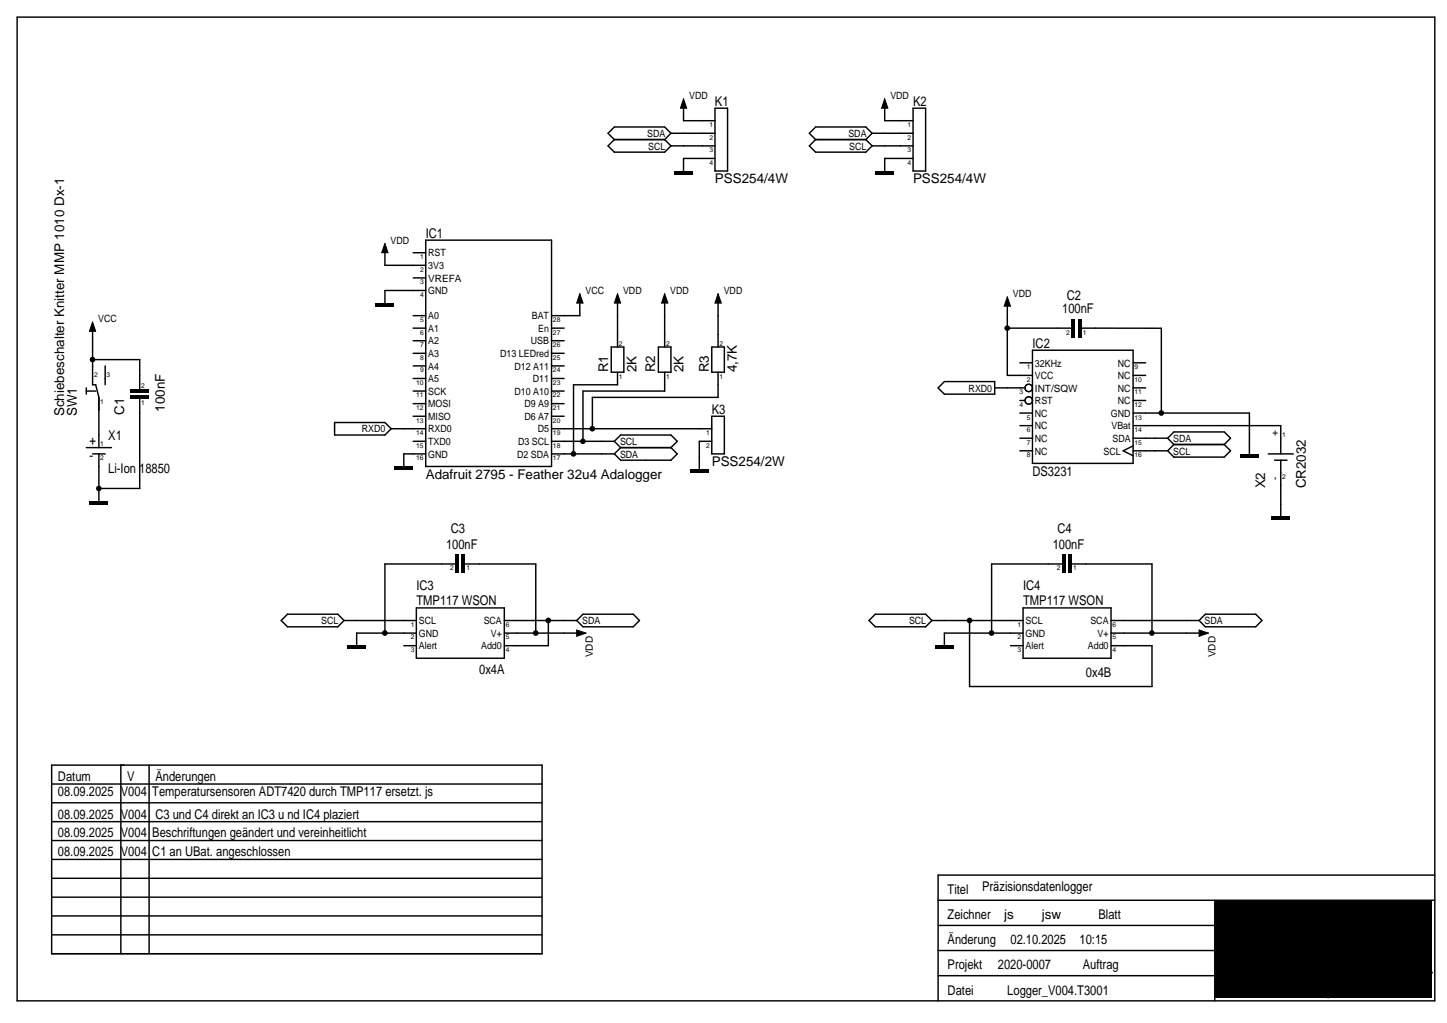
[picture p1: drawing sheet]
<svg xmlns="http://www.w3.org/2000/svg" width="297mm" height="210mm" viewBox="0 0 297 210" stroke-linecap="round" stroke-linejoin="round" font-family="sans-serif">
<g fill="#000">
<path d="M138.4 35.1h3.9v.6h-3.9zM140.3 20.3l.7 1.9h-1.3zM179.7 35.1h3.9v.6h-3.9zM181.6 20.3l.7 1.9h-1.3zM79 49.9l.7 2h-1.3zM19 66.1l.6 1.9h-1.2zM77.1 62.2h3.8v.6h-3.8zM119 60.2l.7 2h-1.3zM126.8 60.2l.6 2h-1.3zM136.4 60.2l.7 2h-1.3zM147.4 60.2l.7 2h-1.3zM206.8 60.9l.6 1.9h-1.3z"/>
<path d="M220 65.4h.7v3.9h-.7zM221.3 65.4h.7v3.9h-.7zM26.8 79.9h3.8v.7h-3.8zM26.8 81.2h3.8v.7h-3.8zM80.9 95.7h3.9v.7h-3.9zM141.6 96.4h3.9v.6h-3.9zM254.5 93.1h3.9v.7h-3.9zM18.4 102.8h3.8v.7h-3.8zM93.5 113.8h.7v3.8h-.7zM94.8 113.8h.7v3.8h-.7zM218.1 113.8h.6v3.8h-.6zM219.4 113.8h.6v3.8h-.6z"/>
<path d="M261 106h3.9v.7h-3.9zM71.3 132.5h3.8v.6h-3.8zM118.4 129.3l1.9 .6-1.9 .7zM191.9 132.5h3.9v.6h-3.9zM246.1 129.3l2 .6-2 .7zM249.4 184.7h44.5v20h-44.5z"/>
<circle cx="19" cy="73.8" r=".58"/>
<circle cx="206.8" cy="67.3" r=".58"/>
<circle cx="117.7" cy="93.1" r=".58"/>
<circle cx="119.7" cy="90.6" r=".57"/>
<circle cx="121.6" cy="88" r=".58"/>
<circle cx="238.4" cy="84.7" r=".58"/>
<circle cx="20.3" cy="100.2" r=".57"/>
<circle cx="79" cy="129.9" r=".58"/>
<circle cx="110" cy="129.9" r=".58"/>
<circle cx="112.6" cy="127.3" r=".58"/>
<circle cx="199" cy="127.3" r=".58"/>
<circle cx="203.5" cy="129.9" r=".58"/>
<circle cx="236.5" cy="129.9" r=".58"/>
</g>
<g fill="none" stroke="#000" stroke-width=".3">
<path d="M3.5 3.5h291v201.9h-291zM126.1 28.6h10.3M126.1 28.6l-1.3 1.3 1.3 1.3h10.3l1.3-1.3M136.4 28.6l1.3 1.3M137.7 29.9h9.1M137.7 27.3h9.1M137.7 27.3l-1.3-1.2h-10.3l-1.3 1.2 1.3 1.3M137.7 27.3l-1.3 1.3M140.3 22.2v2.6h6.5M146.8 32.5h-6.5v2.6M146.8 22.2h2.6v12.9h-2.6zM167.4 28.6l-1.3 1.3 1.3 1.3h10.3l1.3-1.3"/>
<path d="M167.4 28.6h10.3M177.7 28.6l1.3 1.3M179 29.9h8.4M179 27.3h8.4M179 27.3l-1.3-1.2h-10.3l-1.3 1.2 1.3 1.3M179 27.3l-1.3 1.3M181.6 22.2v2.6h5.8M187.4 32.5h-5.8v2.6M187.4 22.2h2.6v12.9h-2.6zM79 51.9v2.5h8.4M84.8 57h2.6M84.8 51.9h2.6"/>
<path d="M87.4 59.6h-8.4v2.6M87.4 49.3h25.8v46.4h-25.8zM17.7 79.6v1.3M19 73.8h9.7v6.1M19 68v11h.6l.7 2.5v10.3M21.6 75.1v3.9M84.8 67.3h2.6M84.8 77.7h2.6M84.8 75.1h2.6M84.8 72.5h2.6M84.8 69.9h2.6M84.8 64.8h2.6"/>
<path d="M113.2 67.3h2.6M113.2 77.7h2.6M113.2 75.1h2.6M113.2 72.5h2.6M113.2 69.9h2.6M119 62.2v2.6h-5.8M125.5 71.2h2.6v5.2h-2.6zM126.8 62.2v9M126.8 76.4v2.6h-9.1v14.1M135.1 71.2h2.6v5.2h-2.6zM136.4 62.2v9M136.4 76.4v3.8h-16.7v10.4"/>
<path d="M146.1 71.2h2.6v5.2h-2.6zM147.4 62.2v9M147.4 76.4v5.1h-25.8v6.5M193.9 78.3h10.3v2.6h-10.3l-1.3-1.3zM204.2 79.6h6.2M206.8 62.8v14.2h5.1M206.8 67.3h13.2M209.4 74.4h2.5M211.9 71.9h20.7v23.2h-20.7zM222 67.3l16.4 .1v17.4M232.6 79.6h2.6M232.6 77h2.6"/>
<path d="M232.6 74.4h2.6M17.7 91.8h5.2M17.7 80.2h1.9M19 93.1h2.6M20.3 93.1v9.7M28.7 81.9v18.3h-8.4M68.7 86.7h10.3l1.3 1.3-1.3 1.3h-10.3zM80.3 88h7.1M84.8 90.6h2.6M84.8 80.2h2.6M84.8 85.4h2.6M84.8 82.8h2.6"/>
<path d="M87.4 93.1h-4.5v2.6M113.2 88h32.9M113.2 93.1h12.9M113.2 90.6h12.9M113.2 80.2h2.6M113.2 85.4h2.6M113.2 82.8h2.6M126.1 90.6l1.3-1.3h10.3l1.3 1.3-1.3 1.2M126.1 90.6l1.3 1.2M127.4 91.8l-1.3 1.3M127.4 91.8h10.3M137.7 91.8l1.3 1.3-1.3 1.3h-10.3l-1.3-1.3"/>
<path d="M146.1 85.4h2.6v7.7h-2.6zM146.1 90.6h-2.5v5.8M209.4 89.9h2.5M209.4 92.5h2.5M209.4 87.3h2.5M209.4 84.8h2.5M209.4 82.2h1M232.6 84.8h23.9v8.3M232.6 87.3h30.3v5.8M232.6 89.9h7.1M232.6 92.5h7.1M232.6 91.5l-2 1 2 1"/>
<path d="M232.6 82.2h2.6M239.7 89.9l1.3-1.3h10.3l1.3 1.3-1.3 1.3M239.7 89.9l1.3 1.3M241 91.2h10.3M241 91.2l-1.3 1.3M251.3 91.2l1.3 1.3-1.3 1.3h-10.3l-1.3-1.3M260.3 93.1h5.2M261.6 94.4h2.6M262.9 94.4v11.6M93.5 115.7h-14.5v14.2M95.5 115.7h14.5v14.2M218.1 115.7h-14.5v14.2"/>
<path d="M220 115.7h16.5v14.2M57.7 127.3l1.3-1.3h10.3l1.3 1.3-1.3 1.3h-10.3zM70.6 127.3h14.9M82.9 132.5h2.6M85.5 129.9h-12.3v2.6M85.5 124.7h18v10.4h-18zM103.5 127.3h14.9M103.5 129.9h14.9M112.6 127.3v5.2h-9.1M118.4 127.3l1.3-1.3h10.3l1.3 1.3-1.3 1.3h-10.3zM178.4 127.3l1.3-1.3h10.3l1.3 1.3-1.3 1.3h-10.3zM191.3 127.3h18.7"/>
<path d="M199 127.3v13.6h37.5v-8.4h-8.4M207.4 132.5h2.6M210 129.9h-16.1v2.6M210 124.7h18.1v10.4h-18.1zM228.1 127.3h18M228.1 129.9h18M246.1 127.3l1.3-1.3h10.4l1.3 1.3-1.3 1.3h-10.4zM10.6 157h100.7v38.7h-100.7zM24.8 157v38.7M30.6 157v38.7M10.6 176.3h100.7M10.6 172.5h100.7"/>
<path d="M10.6 168.6h100.7M10.6 164.7h100.7M10.6 160.9h100.7M294.5 179.6h-101.9v25.8M10.6 191.8h100.7M10.6 187.9h100.7M10.6 184.1h100.7M10.6 180.2h100.7M192.6 195h56.8M192.6 184.7h101.9M192.6 189.9h56.8M249.4 184.7v20.7"/>
<path d="M192.6 200.2h56.8"/>
<circle cx="211.2" cy="79.6" r=".77"/>
<circle cx="211.2" cy="82.2" r=".76"/>
</g>
<path d="M140.3 20.3l.7 1.9h-1.3zM181.6 20.3l.7 1.9h-1.3zM79 49.9l.7 2h-1.3zM19 66.1l.6 1.9h-1.2zM119 60.2l.7 2h-1.3zM126.8 60.2l.6 2h-1.3zM136.4 60.2l.7 2h-1.3zM147.4 60.2l.7 2h-1.3zM206.8 60.9l.6 1.9h-1.3zM118.4 129.3l1.9 .6-1.9 .7zM246.1 129.3l2 .6-2 .7z" fill="none" stroke="#000" stroke-width=".21"/>
<path d="M261 199.6h32.9" fill="none" stroke="#000" stroke-width=".51"/>
<g font-size="2.8">
<text x="146.8" y="21.7">K1</text>
<text x="187.4" y="21.7">K2</text>
<text x="146.8" y="37.6">PSS254/4W</text>
<text x="187.4" y="37.6">PSS254/4W</text>
<text x="87.4" y="48.8">IC1</text>
<text x="218.1" y="64.2">100nF</text>
<text x="219" y="61.6">C2</text>
<text x="211.9" y="71.4">IC2</text>
<text x="124.8" y="76.4" transform="rotate(-90 124.8 76.4)">R1</text>
<text x="130.6" y="76.4" transform="rotate(-90 130.6 76.4)">2K</text>
<text x="134.5" y="76.4" transform="rotate(-90 134.5 76.4)">R2</text>
<text x="140.3" y="76.4" transform="rotate(-90 140.3 76.4)">2K</text>
<text x="145.5" y="76.4" transform="rotate(-90 145.5 76.4)">R3</text>
<text x="151.3" y="76.4" transform="rotate(-90 151.3 76.4)">4,7K</text>
<text x="13.2" y="85.4" transform="rotate(-90 13.2 85.4)">Schiebeschalter Knitter MMP 1010 Dx-1</text>
<text x="15.8" y="85.4" transform="rotate(-90 15.8 85.4)">SW1</text>
<text x="25.5" y="85.1" transform="rotate(-90 25.5 85.1)">C1</text>
<text x="33.8" y="84.4" transform="rotate(-90 33.8 84.4)">100nF</text>
<text x="146.1" y="84.9">K3</text>
<text x="18.4" y="94.4">-</text>
<text x="18.4" y="91.2">+</text>
<text x="22.2" y="90.2">X1</text>
<text x="146.1" y="95.7">PSS254/2W</text>
<text x="22.2" y="97">Li-Ion 18850</text>
<text x="87.4" y="98.3">Adafruit 2795 - Feather 32u4 Adalogger</text>
<text x="211.9" y="97.6">DS3231</text>
<text x="259.7" y="100.2" transform="rotate(-90 259.7 100.2)">X2</text>
<text x="268.1" y="100.2" transform="rotate(-90 268.1 100.2)">CR2032</text>
<text x="91.6" y="112.6">100nF</text>
<text x="92.5" y="109.4">C3</text>
<text x="216.1" y="112.6">100nF</text>
<text x="217.1" y="109.4">C4</text>
<text x="85.5" y="124.1">TMP117 WSON</text>
<text x="85.5" y="121">IC3</text>
<text x="210" y="124.1">TMP117 WSON</text>
<text x="210" y="121">IC4</text>
<text x="98.4" y="138.3">0x4A</text>
<text x="222.9" y="138.9">0x4B</text>
<text x="11.9" y="160.2">Datum</text>
<text x="26.1" y="160.2">V</text>
<text x="31.9" y="160.2">Änderungen</text>
<text x="11.9" y="168">08.09.2025</text>
<text x="11.9" y="163.4">08.09.2025</text>
<text x="24.8" y="168">V004</text>
<text x="24.8" y="163.4">V004</text>
<text x="31.3" y="163.4">Temperatursensoren ADT7420 durch TMP117 ersetzt. js</text>
<text x="31.9" y="168">C3 und C4 direkt an IC3 u nd IC4 plaziert</text>
<text x="11.9" y="171.8">08.09.2025</text>
<text x="24.8" y="171.8">V004</text>
<text x="31.3" y="171.8">Beschriftungen geändert und vereinheitlicht</text>
<text x="11.9" y="175.7">08.09.2025</text>
<text x="24.8" y="175.7">V004</text>
<text x="31.3" y="175.7">C1 an UBat. angeschlossen</text>
<text x="194.5" y="183.4">Titel</text>
<text x="201.6" y="182.8">Präzisionsdatenlogger</text>
<text x="194.5" y="188.6">Zeichner</text>
<text x="206.1" y="188.6">js</text>
<text x="213.9" y="188.6">jsw</text>
<text x="225.5" y="188.6">Blatt</text>
<text x="194.5" y="193.8">Änderung</text>
<text x="207.4" y="193.8">02.10.2025</text>
<text x="221.6" y="193.8">10:15</text>
<text x="194.5" y="198.9">Projekt</text>
<text x="204.9" y="198.9">2020-0007</text>
<text x="222.3" y="198.9">Auftrag</text>
<text x="194.5" y="204.1">Datei</text>
<text x="206.8" y="204.1">Logger_V004.T3001</text>
</g>
<g font-size="2.1">
<text x="141.5" y="20.4">VDD</text>
<text x="182.8" y="20.4">VDD</text>
<text x="132.9" y="28.1">SDA</text>
<text x="174.2" y="28.1">SDA</text>
<text x="133.1" y="30.7">SCL</text>
<text x="174.3" y="30.7">SCL</text>
<text x="80.2" y="50">VDD</text>
<text x="87.9" y="52.6">RST</text>
<text x="87.9" y="57.8">VREFA</text>
<text x="87.9" y="55.2">3V3</text>
<text x="87.9" y="65.5">A0</text>
<text x="87.9" y="60.4">GND</text>
<text x="109.2" y="65.5">BAT</text>
<text x="120.2" y="60.4">VCC</text>
<text x="127.9" y="60.4">VDD</text>
<text x="137.6" y="60.4">VDD</text>
<text x="148.6" y="60.4">VDD</text>
<text x="207.9" y="61">VDD</text>
<text x="20.2" y="66.2">VCC</text>
<text x="87.9" y="70.7">A2</text>
<text x="87.9" y="68.1">A1</text>
<text x="109" y="70.7">USB</text>
<text x="110.5" y="68.1">En</text>
<text x="87.9" y="75.8">A4</text>
<text x="87.9" y="73.3">A3</text>
<text x="102.7" y="73.3">D13 LEDred</text>
<text x="105.6" y="75.8">D12 A11</text>
<text x="212.4" y="77.8">VCC</text>
<text x="212.4" y="75.2">32KHz</text>
<text x="229.5" y="77.8">NC</text>
<text x="229.5" y="75.2">NC</text>
<text x="87.9" y="83.6">MOSI</text>
<text x="87.9" y="81">SCK</text>
<text x="87.9" y="78.4">A5</text>
<text x="105.6" y="81">D10 A10</text>
<text x="107.7" y="83.6">D9 A9</text>
<text x="109.4" y="78.4">D11</text>
<text x="198.8" y="80.3">RXD0</text>
<text x="212.4" y="82.9">RST</text>
<text x="212.4" y="80.3">INT/SQW</text>
<text x="229.5" y="82.9">NC</text>
<text x="229.5" y="80.3">NC</text>
<text x="74.3" y="88.7">RXD0</text>
<text x="87.9" y="88.7">RXD0</text>
<text x="87.9" y="86.2">MISO</text>
<text x="107.7" y="86.2">D6 A7</text>
<text x="110.4" y="88.7">D5</text>
<text x="212.4" y="88.1">NC</text>
<text x="212.4" y="85.5">NC</text>
<text x="228" y="85.5">GND</text>
<text x="228.2" y="88.1">VBat</text>
<text x="262.4" y="89.5" transform="rotate(-90 262.4 89.5)">+</text>
<text x="87.9" y="93.9">GND</text>
<text x="87.9" y="91.3">TXD0</text>
<text x="106.2" y="93.9">D2 SDA</text>
<text x="106.3" y="91.3">D3 SCL</text>
<text x="127.3" y="93.9">SDA</text>
<text x="127.3" y="91.3">SCL</text>
<text x="212.4" y="93.3">NC</text>
<text x="212.4" y="90.7">NC</text>
<text x="226.5" y="93.3">SCL</text>
<text x="228.4" y="90.7">SDA</text>
<text x="240.8" y="90.7">SDA</text>
<text x="240.8" y="93.3">SCL</text>
<text x="262.4" y="98.4" transform="rotate(-90 262.4 98.4)">-</text>
<text x="65.9" y="128.1">SCL</text>
<text x="86" y="130.7">GND</text>
<text x="86" y="128.1">SCL</text>
<text x="99.3" y="128.1">SCA</text>
<text x="100.8" y="130.7">V+</text>
<text x="119.5" y="128.1">SDA</text>
<text x="186.6" y="128.1">SCL</text>
<text x="210.5" y="130.7">GND</text>
<text x="210.5" y="128.1">SCL</text>
<text x="223.8" y="128.1">SCA</text>
<text x="225.3" y="130.7">V+</text>
<text x="247.3" y="128.1">SDA</text>
<text x="86" y="133.2">Alert</text>
<text x="98.8" y="133.2">Add0</text>
<text x="121.7" y="134.9" transform="rotate(-90 121.7 134.9)">VDD</text>
<text x="210.5" y="133.2">Alert</text>
<text x="223.3" y="133.2">Add0</text>
<text x="249.5" y="134.9" transform="rotate(-90 249.5 134.9)">VDD</text>
<text x="259.7" y="204.4">Institut für Biologie II/III</text>
</g>
<g font-size="1.4">
<text x="145.6" y="28.7">2</text>
<text x="145.6" y="26.1">1</text>
<text x="186.3" y="28.7">2</text>
<text x="186.3" y="26.1">1</text>
<text x="145.6" y="33.8">4</text>
<text x="145.6" y="31.3">3</text>
<text x="186.3" y="33.8">4</text>
<text x="186.3" y="31.3">3</text>
<text x="86.3" y="53.2">1</text>
<text x="86.3" y="58.3">3</text>
<text x="86.3" y="55.8">2</text>
<text x="86.3" y="60.9">4</text>
<text x="86.3" y="71.2">7</text>
<text x="86.3" y="68.7">6</text>
<text x="86.3" y="66.1">5</text>
<text x="113.5" y="71.2">26</text>
<text x="113.5" y="68.7">27</text>
<text x="113.5" y="66.1">28</text>
<text x="127.1" y="70.9">2</text>
<text x="136.8" y="70.9">2</text>
<text x="147.7" y="70.9">2</text>
<text x="218.9" y="68.7">2</text>
<text x="222.2" y="68.7">1</text>
<text x="19.3" y="77.4">2</text>
<text x="21.9" y="77.4">3</text>
<text x="86.3" y="76.4">9</text>
<text x="86.3" y="73.8">8</text>
<text x="113.5" y="76.4">24</text>
<text x="113.5" y="73.8">25</text>
<text x="127.1" y="77.7">1</text>
<text x="136.8" y="77.7">1</text>
<text x="147.7" y="77.7">1</text>
<text x="210.8" y="75.8">1</text>
<text x="232.9" y="75.8">9</text>
<text x="20.6" y="82.8">1</text>
<text x="29" y="79.6">2</text>
<text x="29" y="83.2">1</text>
<text x="85.4" y="81.6">11</text>
<text x="85.4" y="79">10</text>
<text x="113.5" y="81.6">22</text>
<text x="113.5" y="79">23</text>
<text x="209.3" y="83.5">4</text>
<text x="209.3" y="80.9">3</text>
<text x="210.8" y="78.3">2</text>
<text x="232.9" y="83.5">12</text>
<text x="232.9" y="80.9">11</text>
<text x="232.9" y="78.3">10</text>
<text x="85.4" y="89.3">14</text>
<text x="85.4" y="86.7">13</text>
<text x="85.4" y="84.1">12</text>
<text x="113.5" y="89.3">19</text>
<text x="113.5" y="86.7">20</text>
<text x="113.5" y="84.1">21</text>
<text x="145" y="89.3">1</text>
<text x="210.8" y="88.6">6</text>
<text x="210.8" y="86.1">5</text>
<text x="232.9" y="88.6">14</text>
<text x="232.9" y="86.1">13</text>
<text x="263.2" y="89.6">1</text>
<text x="20.6" y="94.5">2</text>
<text x="20.6" y="91.5">1</text>
<text x="85.4" y="94.5">16</text>
<text x="85.4" y="91.9">15</text>
<text x="113.5" y="94.5">17</text>
<text x="113.5" y="91.9">18</text>
<text x="145" y="91.9">2</text>
<text x="210.8" y="93.8">8</text>
<text x="210.8" y="91.2">7</text>
<text x="232.9" y="93.8">16</text>
<text x="232.9" y="91.2">15</text>
<text x="263.2" y="98.3">2</text>
<text x="92.4" y="117">2</text>
<text x="95.8" y="117">1</text>
<text x="216.9" y="117">2</text>
<text x="220.3" y="117">1</text>
<text x="84.3" y="131.2">2</text>
<text x="84.3" y="128.7">1</text>
<text x="103.8" y="131.2">5</text>
<text x="103.8" y="128.7">6</text>
<text x="208.9" y="131.2">2</text>
<text x="208.9" y="128.7">1</text>
<text x="228.4" y="131.2">5</text>
<text x="228.4" y="128.7">6</text>
<text x="84.3" y="133.8">3</text>
<text x="103.8" y="133.8">4</text>
<text x="208.9" y="133.8">3</text>
<text x="228.4" y="133.8">4</text>
</g>
</svg>
